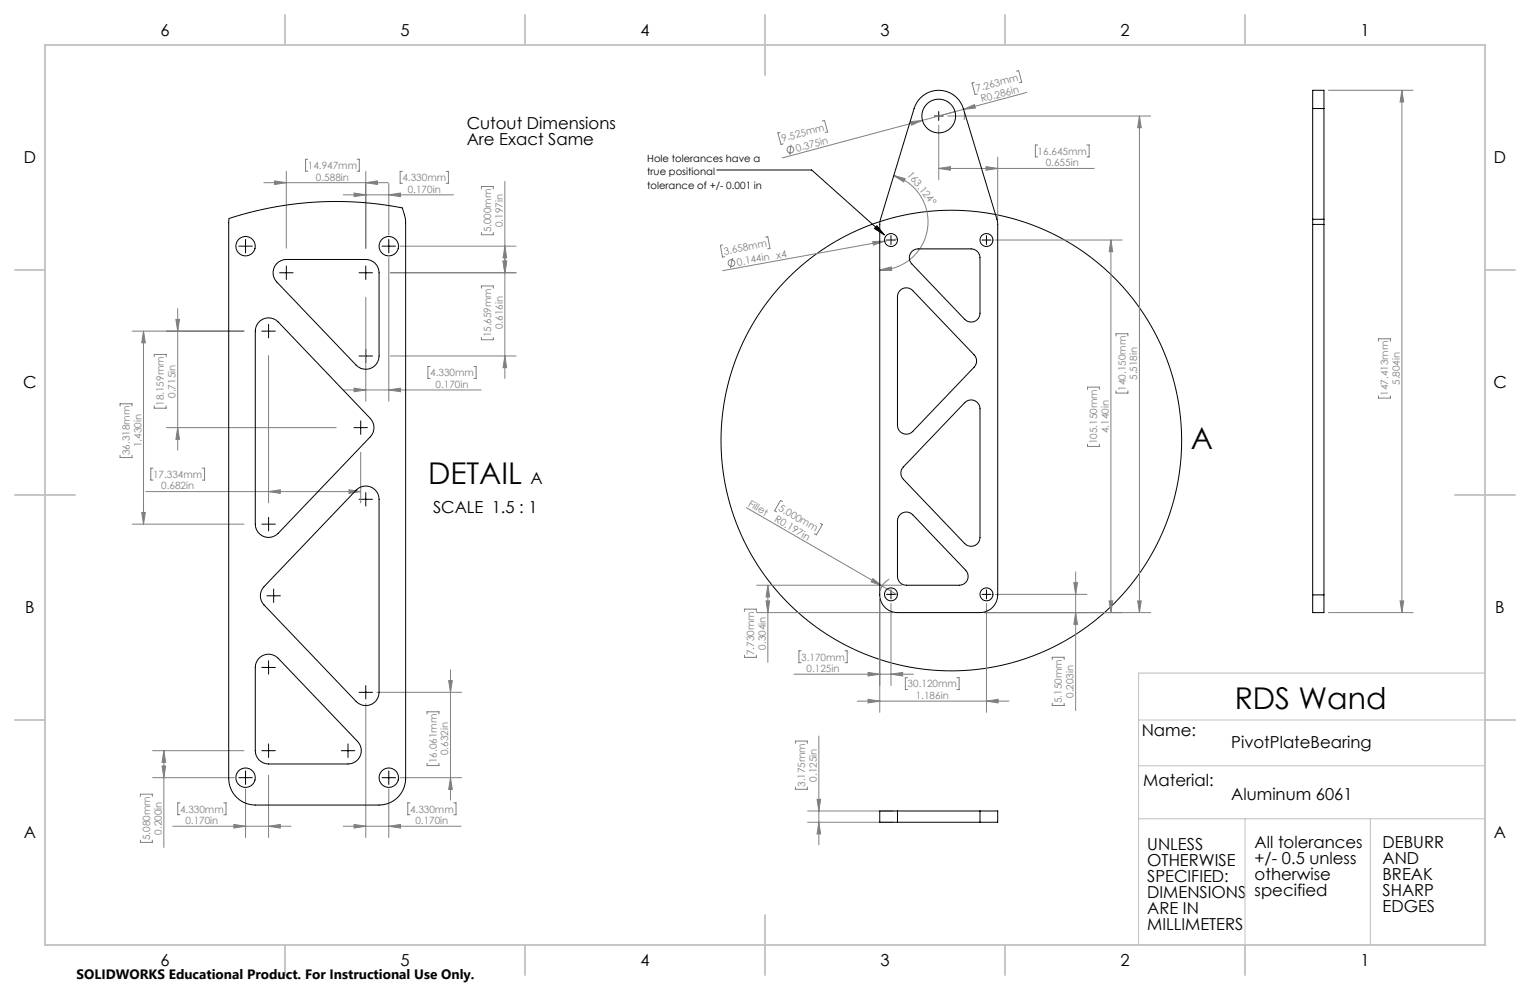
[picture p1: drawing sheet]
<svg xmlns="http://www.w3.org/2000/svg" width="432mm" height="279mm" viewBox="0 0 432 279" stroke-linecap="round" stroke-linejoin="round" font-family="sans-serif">
<g fill="none" stroke="#808080" stroke-width=".28">
<path d="M220.2 37.4l-.7 .1 .9 3.3 .6-.2M232.1 34.2l.6-.2 .9 3.2-.7 .2M257 34.3l3.3-.3-3 1.3zM264.9 35.3v15.4M267.5 32.7h57.2M271.9 30.9l3.1-1.4 .3 1zM272.1 31.9v1.9M274.9 23.3l-.6 .1 .9 3.3 .6-.2M286.9 20.1l.6-.2 .8 3.3-.6 .1M289.8 26.1l-69 18.5M321.6 32.7v140.2M321.6 32.7l.5 3.3h-1z"/>
<path d="M374.9 25.5h23.9M395.6 25.5v147.4M395.6 25.5l.6 3.3h-1.1zM74.5 51.6h35.1M77.5 51.1l3.3 .5-3.3 .5zM80.8 48.4v21.7M86.9 44.9h-.7v3.4h.7M96.9 55h31.1M99.9 54.5l3.3 .5-3.3 .5zM100.8 44.9h.6v3.4h-.6M103.2 51.6l3.3-.5v1zM103.2 48.4v21.7"/>
<path d="M109.7 55l3.3-.5v1zM109.7 51.8v14.5M113.6 48.4h-.7v3.3h.7M125.9 48.4h.6v3.3h-.6M135.9 53.3v-.7h3.3v.7M142.5 51.2v55.6M223.2 40.8l-.3 2.9M252.2 49.6l3.3 .8-.4 .9zM252.2 49.6a13.6 13.6 0 0 1 9.6 15 13.6 13.6 0 0 1-13.5 11.6M264.9 47.5l3.3-.5v1zM264.9 47.5h43.9M278.3 47l3.3 .5-3.3 .5z"/>
<path d="M281.6 44.4v17.7M292.8 40.9h-.6v3.4h.6M306.7 40.9h.7v3.4h-.7M109.7 72.7v40.5M110.2 77h35.5M112.9 69.5h32.8M135.9 65.6v.6h3.3v-.6M142 73.7h1l-.5 3.3zM142.5 69.5l.5 3.3h-1zM203.9 69.1l-.6 .1 .6 3.4 .6-.2M206.7 72.8l-.6 2.9M216.1 66.9l.6-.1 .6 3.3-.6 .1"/>
<path d="M246.3 68.2l3.4-.1-3.2 1.1zM248.3 76.2l3.2-.9 .1 1zM249.7 68.1l-45.8 8.3M253.3 67.4l-3.6 .7M280.9 67.7h35.8M313.5 67.7l.5 3.3h-1zM313.5 67.7v105.2M37.3 93.5h31.6M40.5 93.5v54.4M40.5 93.5l.5 3.3h-1zM49.6 90.1h1.1l-.6 3.4zM50.1 87.1v39.9"/>
<path d="M103.2 83.9v29.3M135.9 81.3v-.6h3.3v.6M135.9 95.2v.7h3.3v-.7M315 94.8v-.6h3.3v.6M389 96.3v-.7h3.4v.7M33.9 114.6v-.6h3.4v.6M43.5 100.7v-.7h3.4v.7M43.5 114.6v.6h3.4v-.6M75.8 100.4v41.5M96.9 110.1h38.9M99.9 109.5l3.3 .6-3.3 .5zM109.7 110.1l3.3-.6v1.1z"/>
<path d="M110.2 100.5h35.5M121.4 103.4h-.6v3.4h.6M133.7 103.4h.7v3.4h-.7M142.5 100.5l.5 3.3h-1zM306.9 109.9v-.6h3.4v.6M315 110.3v.6h3.3v-.6M389 111.7v.7h3.4v-.7M33.9 128.5v.6h3.4v-.6M41.1 138.7h60.7M43.2 132.1h-.6v3.4h.6M47 120.7h47.9M50.1 120.7l.6 3.3h-1.1z"/>
<path d="M57.1 132.1h.6v3.4h-.6M75.8 138.7l3.3-.5v1zM98.5 138.2l3.3 .5-3.3 .5zM101.8 127.6v14.3M306.9 125.4v.6h3.4v-.6M37.3 147.9h31.6M40 144.6h1l-.5 3.3zM210.7 143.3l42.6 24.6M220.9 141.5l-.6-.3-1.7 2.9 .6 .4M231.5 147.7l.6 .3-1.7 2.9-.6-.3M210.1 172.6v-.7h3.4v.7M213.5 172.9h38.5"/>
<path d="M213.5 165.2h41M216.2 169.6h1l-.5 3.3zM216.7 165.2l.5 3.3h-1zM216.7 165.2v21.8M246.3 163.3l2.7 2.1-3.2-1.2zM248.3 169.2v31.8M251 163.5l-1.7 1.4-.9 1.8M251.5 170.3v23.1M278.4 170.3v30.7M280.9 167.7h25.8M303.1 164.4h1l-.5 3.3zM303.6 161.4v39.1"/>
<path d="M303.6 172.9l.5 3.3h-1zM313 169.6h1l-.5 3.3zM321.1 169.6h1l-.5 3.3zM324.7 172.9h-46.9M374.9 172.9h23.9M395.1 169.6h1.1l-.6 3.3zM103.2 198.6v37.8M106.4 195.4h23.9M126.6 192.1h1l-.5 3.3zM127.1 189v36.8M210.1 184.9v.6h3.4v-.6M224.1 190.3h33.7"/>
<path d="M226.1 183.7h-.6v3.3h.6M238.4 183.7h.7v3.3h-.7M241.9 197.9h42.9M245 189.8l3.3 .5-3.3 .5zM245 197.4l3.3 .5-3.3 .5zM251.5 190.3l3.3-.5v1zM256.2 191.3h-.7v3.3h.7M270 191.3h.7v3.3h-.7M278.4 197.9l3.3-.5v1zM297 186.1v-.6h3.3v.6M297 198.5v.6h3.3v-.6M43.1 219.5h23"/>
<path d="M43.1 211.9h25.8M45.7 216.2h1.1l-.6 3.3zM46.2 211.9l.6 3.3h-1.1zM46.2 211.9v27.3M75.8 218.8v17.6M112.9 219.5h17.4M120.5 201.5v-.6h3.4v.6M120.5 215.4v.7h3.4v-.7M127.1 219.5l.5 3.3h-1zM224.5 209.8v-.6h3.3v.6M231.1 207.7v30.7M39.6 224.8v-.7h3.4v.7"/>
<path d="M39.6 237.1v.6h3.4v-.6M48.7 233.2h33.4M50.8 226.6h-.6v3.3h.6M63.1 226.6h.7v3.3h-.7M66 232.7l3.3 .5-3.3 .5zM69.3 222.7v13.7M75.8 233.2l3.3-.5v1zM96.9 233.2h33.2M99.9 232.7l3.3 .5-3.3 .5zM109.7 233.2l3.3-.5v1zM109.7 222.7v13.7M115.7 226.6h-.6v3.3h.6"/>
<path d="M128.1 226.6h.6v3.3h-.6M224.5 222.1v.7h3.3v-.7M227.9 228.9h24.1M227.9 232.1h24.1M230.6 225.6h1l-.5 3.3zM231.1 232.1l.5 3.3h-1z"/>
<circle cx="223.1" cy="42.2" r=".94"/>
<circle cx="206.4" cy="74.2" r=".94"/>
</g>
<g fill="none" stroke="#000" stroke-width=".28">
<path d="M263.7 32.7h2.5M264.9 31.5v2.5M202.3 48h26.8l20.5 18.3M67.4 69.5h3.8M69.3 67.6v3.8M78.9 77h3.8M80.8 75.1v3.8M101.3 77h3.8M103.2 75.1v3.8M107.8 69.5h3.8M109.7 67.6v3.8M247.5 63.7l2.1 2.6-2.8-1.8z"/>
<path d="M250.2 67.7h2.5M251.5 66.5v2.5M277.1 67.7h2.6M278.4 66.5v2.5M73.9 93.5h3.8M75.8 91.5v3.9M103.2 98.6v3.8M101.3 100.5h3.8M101.8 118.8v3.8M99.9 120.7h3.8M103.2 139v3.8M73.9 147.9h3.8"/>
<path d="M75.8 146v3.8M101.3 140.9h3.8M75.3 168.2h3.8M77.2 166.2v3.9M250.2 167.7h2.5M251.5 166.5v2.5M277.1 167.7h2.6M278.4 166.5v2.5M73.9 188.4h3.8M75.8 186.5v3.8M101.3 195.4h3.8M103.2 193.5v3.8"/>
<path d="M67.4 219.5h3.8M69.3 217.6v3.8M73.9 211.9h3.8M75.8 210v3.8M96.3 211.9h3.8M98.2 210v3.8M107.8 219.5h3.8M109.7 217.6v3.8"/>
<circle cx="268.5" cy="124.3" r="65"/>
</g>
<path d="M419.1 190h-97.8v76.7M321.3 203.2h97.8M321.3 216.1h97.8M321.3 231.1h97.8M351.4 231.1v35.6M386.7 231.1v35.6" fill="none" stroke="#c0c0c0" stroke-width=".28"/>
<g fill="none" stroke="#c0c0c0" stroke-width=".5">
<path d="M12.7 12.7h406.4v254h-406.4zM80.4 4.2v8.5M148.2 4.2v8.5M215.9 4.2v17M283.6 4.2v8.5M351.4 4.2v8.5M4.2 76.2h8.5M419.1 76.2h8.5M4.2 139.7h17M410.6 139.7h17M4.2 203.2h8.5M419.1 203.2h8.5"/>
<path d="M215.9 258.2v17M80.4 266.7v8.5M148.2 266.7v8.5M283.6 266.7v8.5M351.4 266.7v8.5"/>
</g>
<path d="M247.5 63.7l2.1 2.6-2.8-1.8z" fill="#000"/>
<g fill="#808080">
<path d="M246.3 163.3l2.7 2.1-3.2-1.2z"/>
<path d="M246.3 68.2l3.4-.1-3.2 1.1z"/>
<path d="M271.9 30.9l3.1-1.4 .3 1z"/>
<path d="M257 34.3l3.3-.3-3 1.3z"/>
<path d="M248.3 76.2l3.2-.9 .1 1zM252.2 49.6l3.3 .8-.4 .9z"/>
<path d="M278.3 47l3.3 .5-3.3 .5zM264.9 47.5l3.3-.5v1zM109.7 110.1l3.3-.6v1.1zM99.9 109.5l3.3 .6-3.3 .5z"/>
<path d="M77.5 51.1l3.3 .5-3.3 .5zM103.2 51.6l3.3-.5v1zM99.9 54.5l3.3 .5-3.3 .5zM109.7 55l3.3-.5v1zM75.8 138.7l3.3-.5v1zM98.5 138.2l3.3 .5-3.3 .5zM99.9 232.7l3.3 .5-3.3 .5zM109.7 233.2l3.3-.5v1zM66 232.7l3.3 .5-3.3 .5zM75.8 233.2l3.3-.5v1z"/>
<path d="M251.5 190.3l3.3-.5v1zM245 189.8l3.3 .5-3.3 .5zM278.4 197.9l3.3-.5v1zM245 197.4l3.3 .5-3.3 .5z"/>
<path d="M313 169.6h1l-.5 3.3zM313.5 67.7l.5 3.3h-1zM216.2 169.6h1l-.5 3.3zM216.7 165.2l.5 3.3h-1zM142 73.7h1l-.5 3.3zM142.5 69.5l.5 3.3h-1zM45.7 216.2h1.1l-.6 3.3zM46.2 211.9l.6 3.3h-1.1z"/>
<path d="M303.1 164.4h1l-.5 3.3zM303.6 172.9l.5 3.3h-1zM321.6 32.7l.5 3.3h-1zM321.1 169.6h1l-.5 3.3zM395.6 25.5l.6 3.3h-1.1zM395.1 169.6h1.1l-.6 3.3zM230.6 225.6h1l-.5 3.3zM231.1 232.1l.5 3.3h-1zM142 73.7h1l-.5 3.3zM142.5 100.5l.5 3.3h-1zM40.5 93.5l.5 3.3h-1zM40 144.6h1l-.5 3.3zM49.6 90.1h1.1l-.6 3.4zM50.1 120.7l.6 3.3h-1.1zM126.6 192.1h1l-.5 3.3zM127.1 219.5l.5 3.3h-1z"/>
</g>
<g fill="none" stroke="#000" stroke-width=".28">
<path d="M259.8 27.6a7.3 7.3 0 0 1 12.1 3l9.7 32.4v104.9a5 5 0 0 1-5 5h-23.3a5 5 0 0 1-5-5v-104.9l9.7-32.4a7.3 7.3 0 0 1 1.8-3zM370.5 30.6v-5.1h3.1v5.1M370.5 30.6v31.3M370.5 30.6h3.1M373.6 30.6v31.3M64.6 61.7l6-1.8 6.2-1.3 6.2-1 6-.6 6.3-.1 6 .2 6 .6 6.2 1 .8 2.5 .2 1.7v156.8a7.5 7.5 0 0 1-7.5 7.5h-35a7.5 7.5 0 0 1-7.5-7.5zM78 74.5a3.7 3.7 0 0 1 2.8-1.3h22.4a3.7 3.7 0 0 1 3.8 3.8v23.5a3.7 3.7 0 0 1-2.4 3.4 3.7 3.7 0 0 1-4.1-.8l-22.4-23.5a3.7 3.7 0 0 1-.1-5.1zM257.3 71.1a2.5 2.5 0 0 1 1.8-.9h15a2.5 2.5 0 0 1 2.5 2.5v15.7a2.5 2.5 0 0 1-1.6 2.3 2.5 2.5 0 0 1-2.7-.6l-15-15.6a2.5 2.5 0 0 1 0-3.4zM370.5 61.9v1.4M370.5 63.3v104.6M370.5 63.3h3.1M370.5 61.9h3.1"/>
<path d="M373.6 61.9v1.4M373.6 63.3v104.6M73.4 90.6a3.8 3.8 0 0 1 5.1 .3l26 27.2a3.7 3.7 0 0 1 0 5.2l-26 27.2a3.7 3.7 0 0 1-4.1 .9 3.7 3.7 0 0 1-2.4-3.5v-54.4a3.7 3.7 0 0 1 1.4-2.9zM254.2 81.8a2.5 2.5 0 0 1 3.4 .2l17.3 18.2a2.5 2.5 0 0 1 0 3.4l-17.3 18.2a2.5 2.5 0 0 1-2.7 .6 2.5 2.5 0 0 1-1.6-2.4v-36.3a2.5 2.5 0 0 1 .9-1.9zM272.3 113.6a2.5 2.5 0 0 1 2.7-.6 2.5 2.5 0 0 1 1.6 2.4v36.3a2.5 2.5 0 0 1-1.6 2.3 2.5 2.5 0 0 1-2.7-.6l-17.4-18.1a2.5 2.5 0 0 1 0-3.5zM100.5 138.3a3.7 3.7 0 0 1 4.1-.9 3.7 3.7 0 0 1 2.4 3.5v54.5a3.7 3.7 0 0 1-2.4 3.5 3.7 3.7 0 0 1-4.1-.9l-26-27.3a3.7 3.7 0 0 1 0-5.1zM254.2 145.1a2.5 2.5 0 0 1 3.4 .2l14.9 15.6a2.5 2.5 0 0 1 .5 2.7 2.5 2.5 0 0 1-2.3 1.6h-14.9a2.5 2.5 0 0 1-2.5-2.5v-15.7a2.5 2.5 0 0 1 .9-1.9zM370.5 167.9v5h3.1v-5M370.5 167.9h3.1M73.4 185.5a3.7 3.7 0 0 1 5.1 .3l22.4 23.5a3.8 3.8 0 0 1 .8 4 3.8 3.8 0 0 1-3.5 2.3h-22.4a3.8 3.8 0 0 1-3.8-3.7v-23.5a3.7 3.7 0 0 1 1.4-2.9zM253.3 228.9h-5v3.2h5M253.3 228.9v3.2"/>
<path d="M253.3 228.9h23.3M253.3 232.1h23.3M276.6 228.9h5v3.2h-5M276.6 228.9v3.2"/>
<circle cx="264.9" cy="32.7" r="4.8"/>
<circle cx="69.3" cy="69.5" r="2.74"/>
<circle cx="109.7" cy="69.5" r="2.74"/>
<circle cx="251.5" cy="67.7" r="1.83"/>
<circle cx="278.4" cy="67.7" r="1.83"/>
<circle cx="251.5" cy="167.7" r="1.83"/>
<circle cx="278.4" cy="167.7" r="1.83"/>
<circle cx="69.3" cy="219.5" r="2.74"/>
<circle cx="109.7" cy="219.5" r="2.74"/>
</g>
<g font-size="8.5">
<text x="336" y="126.7">A</text>
<text x="120.8" y="136.7">DETAIL</text>
<text x="348.5" y="200.2">RDS Wand</text>
</g>
<g font-size="4.7">
<text x="45.3" y="10.1">6</text>
<text x="113" y="10.1">5</text>
<text x="180.7" y="10.1">4</text>
<text x="248.5" y="10.1">3</text>
<text x="316.2" y="10.1">2</text>
<text x="383.9" y="10.1">1</text>
<text x="131.7" y="36.5">Cutout Dimensions</text>
<text x="131.7" y="41">Are Exact Same</text>
<text x="6.7" y="46.1">D</text>
<text x="421.6" y="46.1">D</text>
<text x="6.6" y="109.6">C</text>
<text x="421.5" y="109.6">C</text>
<text x="149.7" y="136.7">A</text>
<text x="122.2" y="144.9">SCALE 1.5 : 1</text>
<text x="7.1" y="173.1">B</text>
<text x="422" y="173.1">B</text>
<text x="322.2" y="207.7">Name:</text>
<text x="347.5" y="211.1">PivotPlateBearing</text>
<text x="322.7" y="221.9">Material:</text>
<text x="347.5" y="225.9">Aluminum 6061</text>
<text x="6.7" y="236.6">A</text>
<text x="323.8" y="239.8">UNLESS</text>
<text x="354.1" y="239.3">All tolerances</text>
<text x="390.2" y="239.4">DEBURR</text>
<text x="421.6" y="236.6">A</text>
<text x="323.8" y="244.3">OTHERWISE</text>
<text x="354.1" y="243.9">+/- 0.5 unless</text>
<text x="390.2" y="243.9">AND</text>
<text x="323.8" y="248.8">SPECIFIED:</text>
<text x="354.1" y="248.4">otherwise</text>
<text x="390.2" y="248.4">BREAK</text>
<text x="323.8" y="253.4">DIMENSIONS</text>
<text x="323.8" y="257.9">ARE IN</text>
<text x="354.1" y="252.9">specified</text>
<text x="390.2" y="252.9">SHARP</text>
<text x="390.2" y="257.5">EDGES</text>
<text x="323.8" y="262.4">MILLIMETERS</text>
<text x="45.3" y="272.6">6</text>
<text x="113" y="272.6">5</text>
<text x="180.7" y="272.6">4</text>
<text x="248.5" y="272.6">3</text>
<text x="316.2" y="272.6">2</text>
<text x="383.9" y="272.6">1</text>
</g>
<text font-size="3.8" x="21.6" y="276.3">SOLIDWORKS Educational Product. For Instructional Use Only.</text>
<g font-size="2.8" fill="#808080">
<text x="275.7" y="25.9" transform="rotate(-15 275.7 25.9)">7.263mm</text>
<text x="277.1" y="28.9" transform="rotate(-15 277.1 28.9)">R0.286in</text>
<text x="220.9" y="40" transform="rotate(-15 220.9 40)">9.525mm</text>
<text x="86.9" y="47.7">14.947mm</text>
<text x="224.9" y="42.9" transform="rotate(-15 224.9 42.9)">0.375in</text>
<text x="292.8" y="43.7">16.645mm</text>
<text x="295.1" y="46.9">0.655in</text>
<text x="89.2" y="51">0.588in</text>
<text x="113.6" y="51.1">4.330mm</text>
<text x="255.9" y="49.3" transform="rotate(51 255.9 49.3)">163.124°</text>
<text x="115.1" y="54.4">0.170in</text>
<text x="138.6" y="65.6" transform="rotate(-90 138.6 65.6)">5.000mm</text>
<text x="141.9" y="64.1" transform="rotate(-90 141.9 64.1)">0.197in</text>
<text x="204.4" y="71.8" transform="rotate(-10 204.4 71.8)">3.658mm</text>
<text x="208.2" y="75" transform="rotate(-10 208.2 75)">0.144in</text>
<text x="219.3" y="73" transform="rotate(-10 219.3 73)">x4</text>
<text x="138.6" y="95.2" transform="rotate(-90 138.6 95.2)">15.659mm</text>
<text x="141.9" y="92.9" transform="rotate(-90 141.9 92.9)">0.616in</text>
<text x="121.4" y="106.2">4.330mm</text>
<text x="321" y="107.2" transform="rotate(-90 321 107.2)">5.518in</text>
<text x="49.5" y="112.3" transform="rotate(-90 49.5 112.3)">0.715in</text>
<text x="122.9" y="109.4">0.170in</text>
<text x="317.7" y="110.3" transform="rotate(-90 317.7 110.3)">140.150mm</text>
<text x="391.8" y="111.7" transform="rotate(-90 391.8 111.7)">147.413mm</text>
<text x="395" y="108.6" transform="rotate(-90 395 108.6)">5.804in</text>
<text x="46.3" y="114.6" transform="rotate(-90 46.3 114.6)">18.159mm</text>
<text x="309.7" y="125.4" transform="rotate(-90 309.7 125.4)">105.150mm</text>
<text x="312.9" y="122.3" transform="rotate(-90 312.9 122.3)">4.140in</text>
<text x="36.6" y="128.5" transform="rotate(-90 36.6 128.5)">36.318mm</text>
<text x="39.9" y="126.2" transform="rotate(-90 39.9 126.2)">1.430in</text>
<text x="43.2" y="134.9">17.334mm</text>
<text x="45.5" y="138.1">0.682in</text>
<text x="211" y="142.8" transform="rotate(30 211 142.8)">Fillet</text>
<text x="219.5" y="143.9" transform="rotate(30 219.5 143.9)">5.000mm</text>
<text x="218.4" y="147.1" transform="rotate(30 218.4 147.1)">R0.197in</text>
<text x="212.8" y="184.9" transform="rotate(-90 212.8 184.9)">7.730mm</text>
<text x="216.1" y="183.4" transform="rotate(-90 216.1 183.4)">0.304in</text>
<text x="226.1" y="186.4">3.170mm</text>
<text x="227.6" y="189.7">0.125in</text>
<text x="256.2" y="194">30.120mm</text>
<text x="258.4" y="197.3">1.186in</text>
<text x="303" y="197" transform="rotate(-90 303 197)">0.203in</text>
<text x="299.7" y="198.5" transform="rotate(-90 299.7 198.5)">5.150mm</text>
<text x="123.3" y="215.4" transform="rotate(-90 123.3 215.4)">16.061mm</text>
<text x="126.5" y="213.1" transform="rotate(-90 126.5 213.1)">0.632in</text>
<text x="230.5" y="220.6" transform="rotate(-90 230.5 220.6)">0.125in</text>
<text x="227.2" y="222.1" transform="rotate(-90 227.2 222.1)">3.175mm</text>
<text x="50.8" y="229.3">4.330mm</text>
<text x="52.3" y="232.6">0.170in</text>
<text x="115.7" y="229.3">4.330mm</text>
<text x="117.2" y="232.6">0.170in</text>
<text x="42.4" y="237.1" transform="rotate(-90 42.4 237.1)">5.080mm</text>
<text x="45.6" y="235.6" transform="rotate(-90 45.6 235.6)">0.200in</text>
</g>
<g font-size="2.8">
<text x="182.7" y="45.7">Hole tolerances have a</text>
<text x="182.7" y="49.5">true positional</text>
<text x="182.7" y="53.3">tolerance of +/- 0.001 in</text>
</g>
</svg>
